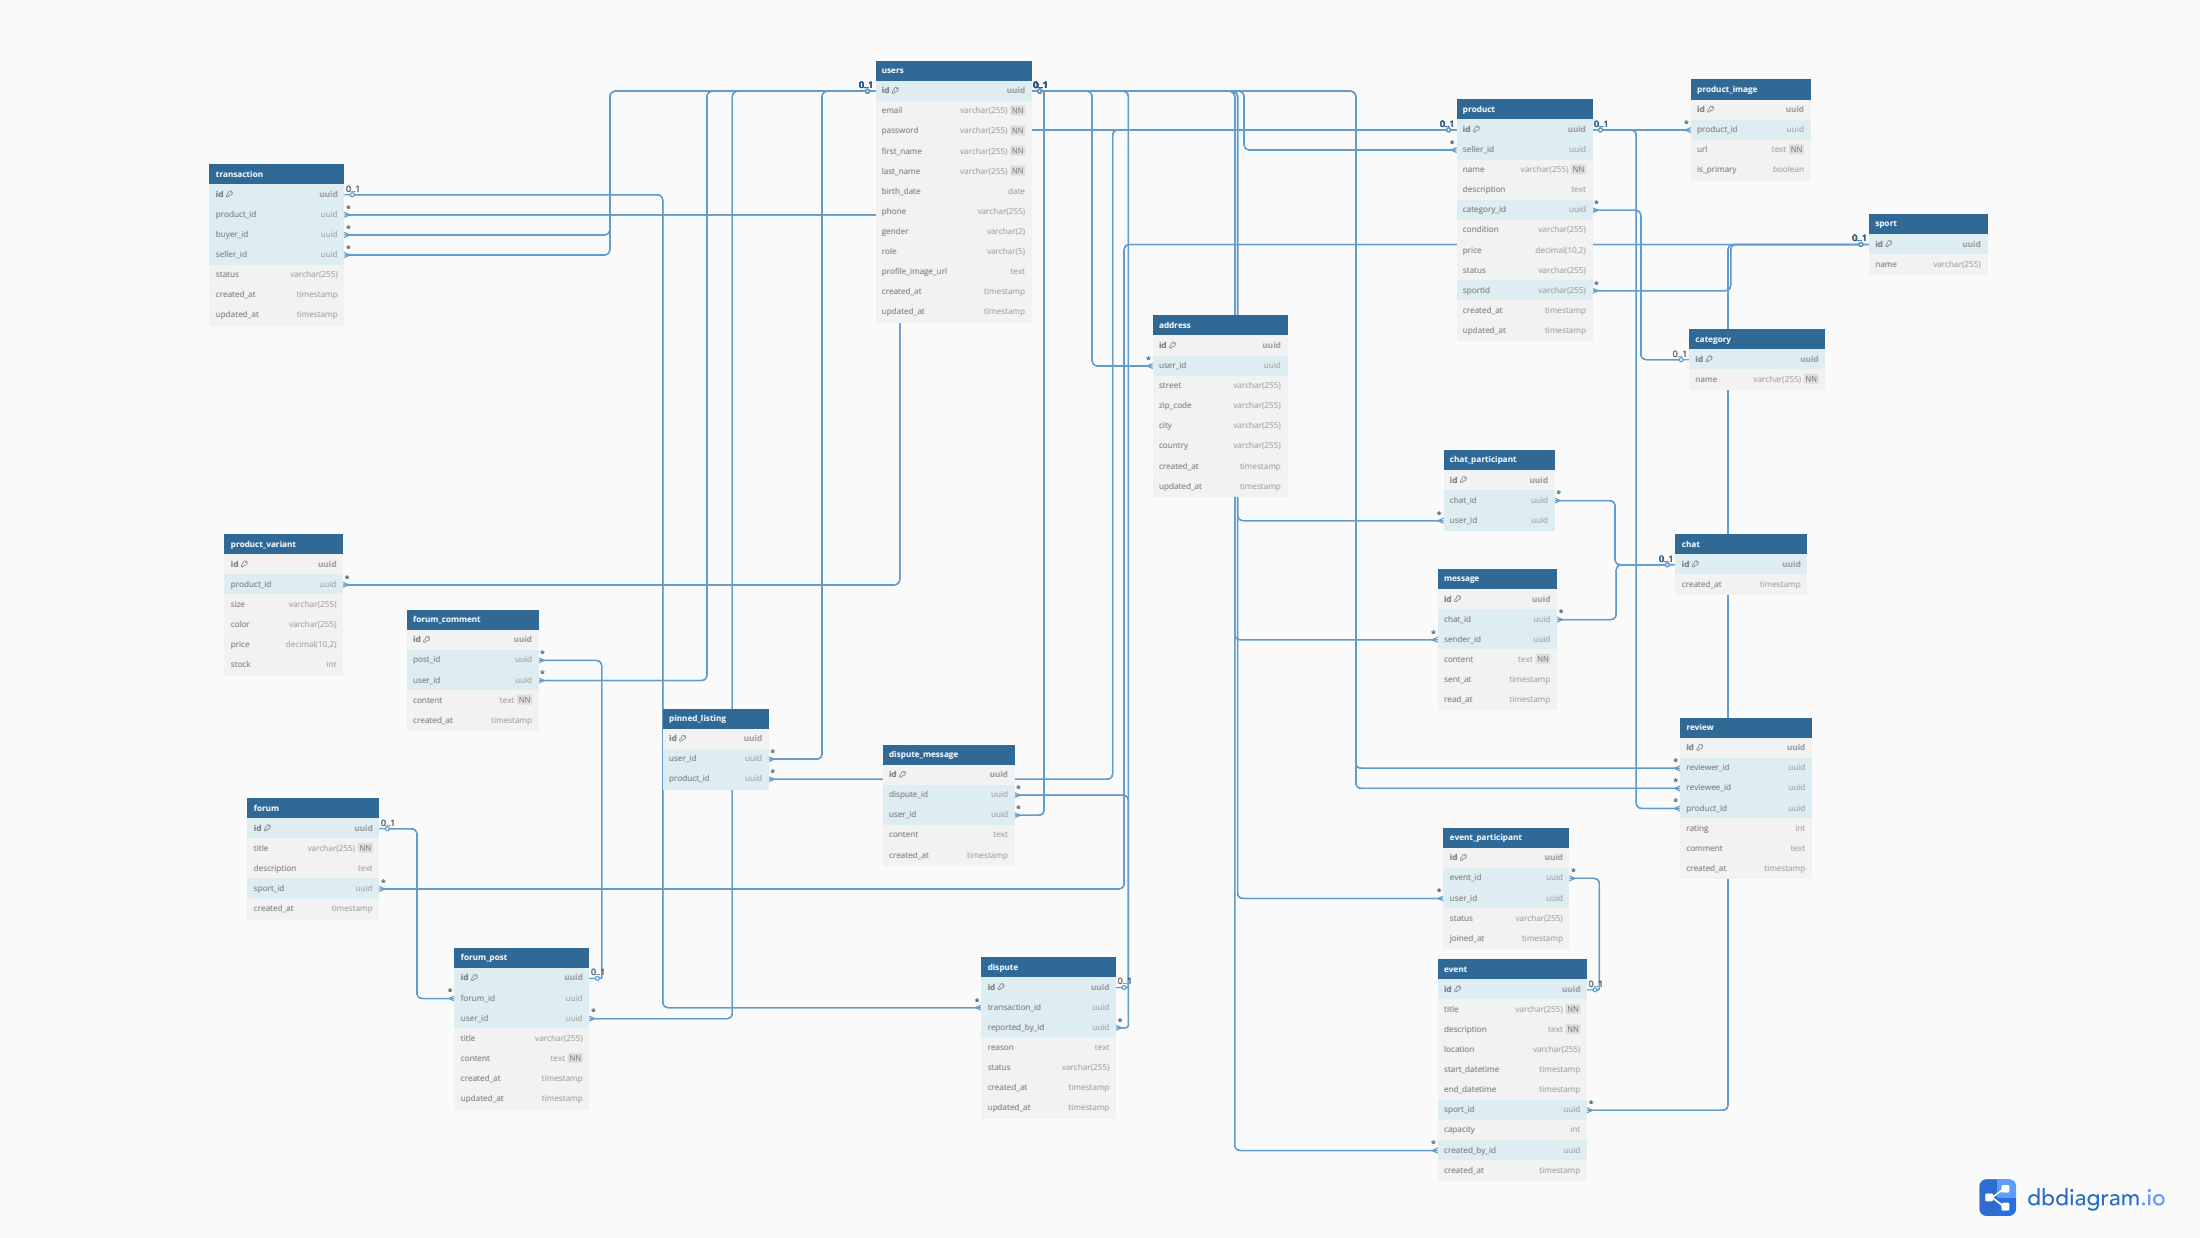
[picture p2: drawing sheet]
<svg xmlns="http://www.w3.org/2000/svg" width="677mm" height="381mm" viewBox="0 0 677 381" stroke-linecap="round" stroke-linejoin="round" font-family="sans-serif">
<path d="M0 0h677.3v381h-677.3z" fill="#fafafa"/>
<path d="M614.9 362.9h3.7a2.15 2.15 0 0 1 2.1 2.2v3.4h-5.8z" fill="#428cff"/>
<path d="M614.9 368.5h5.8v3.6a2.16 2.16 0 0 1-2.1 2.1h-3.7z" fill="#2670de"/>
<path d="M610.1 363.6l1.5-.7h3.3v11.3h-3.3a2.16 2.16 0 0 1-2.2-2.1v-7z" fill="#2161cf"/>
<g fill="#fff">
<path d="M612.5 368.8l4.7-3.4 .3 .5-4.7 3.3z"/>
<path d="M612.8 367.8l4.5 3.5-.3 .4-4.5-3.5z"/>
<path d="M611.4 367.4l1.8-.1 .4 .2v1.8l-.2 .4h-1.8l-.3-.2-.1-1.8zM616.3 364.8l.4-.2 1.7 .1 .2 .3v1.8l-.4 .2h-1.8l-.2-.4zM616.3 370.3l.4-.2 1.7 .1 .2 .4v1.7l-.4 .2h-1.8l-.2-.4z"/>
</g>
<path d="M624.9 368a1.64 1.64 0 0 1 2.4 .1v-2.5h.6v5.3h-.6v-.5a1.71 1.71 0 0 1-2.5 .1 1.71 1.71 0 0 1 .1-2.5zM625 369.3a1.15 1.15 0 0 0 2.3 0 1.15 1.15 0 0 0-2.3 0zM628.9 365.6h.6v2.5a1.68 1.68 0 0 1 2.4 0 1.68 1.68 0 0 1 0 2.3 1.68 1.68 0 0 1-2.4 0v.5h-.6zM629.5 369.3a1.15 1.15 0 0 0 2.3 0 1.15 1.15 0 0 0-2.3 0zM633.5 368a1.64 1.64 0 0 1 2.4 .1v-2.5h.7v5.3h-.7v-.5a1.71 1.71 0 0 1-2.5 .1 1.71 1.71 0 0 1 .1-2.5zM633.7 369.3a1.14 1.14 0 0 0 2.2 0 1.14 1.14 0 0 0-2.2 0zM637.4 366.4a.46 .46 0 0 1 .9 0 .46 .46 0 0 1-.9 0zM637.5 367.6h.7v3.3h-.7zM639.2 368a1.56 1.56 0 0 1 2.7 .6v2.3h-.5v-.5a1.14 1.14 0 0 1-1.8 .5 1.14 1.14 0 0 1 0-1.8l1.7-.2a.95 .95 0 0 0-.7-.9 .95 .95 0 0 0-1 .4zM639.8 369.6a.76 .76 0 0 0 .6 .9 .76 .76 0 0 0 .9-.6v-.6zM643.2 368a1.62 1.62 0 0 1 2.4 .1v-.5h.6v3.3a1.97 1.97 0 0 1-1.4 1.7 1.97 1.97 0 0 1-2.1-.6l.5-.5a1.32 1.32 0 0 0 1.6 .5 1.32 1.32 0 0 0 .7-1.6 1.68 1.68 0 0 1-2.4 0 1.68 1.68 0 0 1 .1-2.4zM643.4 369.2a1.11 1.11 0 0 0 2.2 0 1.11 1.11 0 0 0-2.2 0zM647.1 367.6h.7v.5l.5-.5h.8l-.1 .6a.94 .94 0 0 0-1.2 1.1v1.6h-.7zM649.8 368a1.56 1.56 0 0 1 2.7 .6v2.3h-.6v-.5a1.15 1.15 0 0 1-1.7 .5 1.15 1.15 0 0 1-.1-1.8l1.8-.2a.95 .95 0 0 0-.7-.9 .95 .95 0 0 0-1.1 .4zM650.4 369.6a.76 .76 0 0 0 .6 .9 .76 .76 0 0 0 .8-.6l.1-.6zM653.4 367.6h.6v.5l.2-.3a1.24 1.24 0 0 1 1.9 .3 1.25 1.25 0 0 1 1.6-.5 1.25 1.25 0 0 1 .7 1.4v1.9h-.6v-1.8a.81 .81 0 0 0-.8-1 .81 .81 0 0 0-.8 1v1.8h-.6v-1.7a.82 .82 0 0 0-.8-1.1 .82 .82 0 0 0-.7 1.1v1.7h-.7z" fill="#2161cf"/>
<path d="M659.5 370.5a.46 .46 0 0 1 .9 0 .46 .46 0 0 1-.9 0zM661.3 366.4a.46 .46 0 0 1 .9 0 .46 .46 0 0 1-.9 0zM661.4 367.6h.7v3.3h-.7zM662.9 369.2a1.77 1.77 0 0 1 3.5 0 1.77 1.77 0 0 1-3.5 0zM663.6 369.3a1.15 1.15 0 0 0 2.3 0 1.15 1.15 0 0 0-2.3 0z" fill="#428cff"/>
<g fill="none" stroke="#619ccc" stroke-width=".39">
<path d="M218.2 28.6l-.5 1.4v177.5a1.71 1.71 0 0 1-2 1.9h-48h48a1.71 1.71 0 0 0 2-1.9v-177.5a1.71 1.71 0 0 1 1.9-1.9h46.9h-46.9zM226 28.6l-.5 1.4v281.6a1.71 1.71 0 0 1-2 1.9h-40.2h40.2a1.71 1.71 0 0 0 2-1.9v-281.6a1.71 1.71 0 0 1 1.9-1.9h39.1h-39.1zM253.6 28.6l-.5 1.4v201.7a1.71 1.71 0 0 1-1.9 1.9h-12.7h12.7a1.71 1.71 0 0 0 1.9-1.9v-201.7a1.71 1.71 0 0 1 1.9-1.9h11.5h-11.5zM267.6 28.1h2M317.6 28.1h1.9M320.7 28.1h.6l.1 .4v220.5a1.71 1.71 0 0 1-1.9 1.9h-5.3h5.3a1.71 1.71 0 0 0 1.9-1.9v-220.5l-.1-.4zM320.7 28.1h13.6a1.71 1.71 0 0 1 2 1.9v80.7a1.71 1.71 0 0 0 1.9 1.9h14.8h-14.8a1.71 1.71 0 0 1-1.9-1.9v-80.7a1.71 1.71 0 0 0-2-1.9zM320.7 28.1h60.4a1.71 1.71 0 0 1 1.9 1.9v14.2a1.71 1.71 0 0 0 2 2h61.6h-61.6a1.71 1.71 0 0 1-2-2v-14.2a1.71 1.71 0 0 0-1.9-1.9zM320.7 28.1h58.4a1.71 1.71 0 0 1 1.9 1.9v128.3a1.71 1.71 0 0 0 2 1.9h59.5h-59.5a1.71 1.71 0 0 1-2-1.9v-128.3a1.71 1.71 0 0 0-1.9-1.9zM320.7 28.1h57.5a1.71 1.71 0 0 1 1.9 1.9v164.9a1.71 1.71 0 0 0 2 2h58.7h-58.7a1.71 1.71 0 0 1-2-2v-164.9a1.71 1.71 0 0 0-1.9-1.9zM320.7 28.1h94.8a1.71 1.71 0 0 1 1.9 1.9v204.5a1.71 1.71 0 0 0 2 1.9h96h-96a1.71 1.71 0 0 1-2-1.9v-204.5a1.71 1.71 0 0 0-1.9-1.9zM320.7 28.1h94.8a1.71 1.71 0 0 1 1.9 1.9v210.7a1.71 1.71 0 0 0 2 1.9h96h-96a1.71 1.71 0 0 1-2-1.9v-210.7a1.71 1.71 0 0 0-1.9-1.9z"/>
<path d="M320.7 28.1h24.8a1.71 1.71 0 0 1 1.9 1.9v285.3a.85 .85 0 0 1-.9 1h-1h1a.85 .85 0 0 0 .9-1v-285.3a1.71 1.71 0 0 0-1.9-1.9zM320.7 28.1h57.5a1.71 1.71 0 0 1 1.9 1.9v322.2a1.71 1.71 0 0 0 2 1.9h58.7h-58.7a1.71 1.71 0 0 1-2-1.9v-322.2a1.71 1.71 0 0 0-1.9-1.9zM320.7 28.1h58.4a1.71 1.71 0 0 1 1.9 1.9v244.6a1.71 1.71 0 0 0 2 1.9h59.5h-59.5a1.71 1.71 0 0 1-2-1.9v-244.6a1.71 1.71 0 0 0-1.9-1.9zM446.6 40h1.9M490.2 40h2M493.3 40h25.4zM493.3 40h8.5a1.71 1.71 0 0 1 2 1.9v205a1.71 1.71 0 0 0 1.9 1.9h9.7h-9.7a1.71 1.71 0 0 1-1.9-1.9v-205a1.71 1.71 0 0 0-2-1.9zM520.6 39.3l-1.7 .7 1.7 .8M106 59.9h1.9M109 59.9h93.1a1.71 1.71 0 0 1 2 2v246.3a1.71 1.71 0 0 0 1.9 1.9h94.2h-94.2a1.71 1.71 0 0 1-1.9-1.9v-246.3a1.71 1.71 0 0 0-2-2zM343 40.5l-.4 1.4v196a1.71 1.71 0 0 1-2 1.9h-102.1h102.1a1.71 1.71 0 0 0 2-1.9v-196a1.71 1.71 0 0 1 1.9-1.9h100.9h-100.9zM446.6 46.2h1.9"/>
<path d="M448.5 45.4l-1.8 .8 1.8 .7M518.7 40h1.9M106 65.3l1.7 .8-1.7 .8M106 71.5l1.7 .8-1.7 .8M106 77.7l1.7 .8-1.7 .8M106 66.1h1.9M106 72.3h1.9M106 78.5h1.9M107.9 66.1h167.4a1.71 1.71 0 0 0 1.9-1.9v-22.3a1.71 1.71 0 0 1 2-1.9h166.2h-166.2a1.71 1.71 0 0 0-2 1.9v22.3a1.71 1.71 0 0 1-1.9 1.9zM107.9 72.3h77.9a1.71 1.71 0 0 0 2-1.9v-40.4a1.71 1.71 0 0 1 1.9-1.9h76.8h-76.8a1.71 1.71 0 0 0-1.9 1.9v40.4a1.71 1.71 0 0 1-2 1.9zM107.9 78.5h77.9a1.71 1.71 0 0 0 2-1.9v-46.6a1.71 1.71 0 0 1 1.9-1.9h76.8h-76.8a1.71 1.71 0 0 0-1.9 1.9v46.6a1.71 1.71 0 0 1-2 1.9zM490.2 64l1.8 .7-1.8 .8"/>
<path d="M490.2 64.7h2M492.2 64.7h11.1a1.71 1.71 0 0 1 1.9 2v42.1a1.71 1.71 0 0 0 1.9 1.9h9.9h-9.9a1.71 1.71 0 0 1-1.9-1.9v-42.1a1.71 1.71 0 0 0-1.9-2zM532.5 75.7l-.5 1.5v262.6a1.71 1.71 0 0 1-1.9 1.9h-39.6h39.6a1.71 1.71 0 0 0 1.9-1.9v-262.6a1.71 1.71 0 0 1 1.9-1.9h38.5h-38.5zM573.5 75.3h2M490.2 88.7l1.8 .8-1.8 .7M490.2 89.5h2M492.2 89.5h38.7a1.71 1.71 0 0 0 2-2v-10.3a1.71 1.71 0 0 1 1.9-1.9h37.6h-37.6a1.71 1.71 0 0 0-1.9 1.9v10.3a1.71 1.71 0 0 1-2 2zM353 112.6h1.9M354.9 111.9l-1.7 .7 1.7 .8M518.2 110.7h1.9M444.5 159.5l-1.8 .7 1.8 .8M478.6 153.3l1.7 .8-1.7 .7"/>
<path d="M478.6 154.1h1.9M480.5 154.1h14.8a1.71 1.71 0 0 1 1.9 1.9v15.9a1.71 1.71 0 0 0 2 1.9h13.6h-13.6a1.71 1.71 0 0 1-2-1.9v-15.9a1.71 1.71 0 0 0-1.9-1.9zM105.6 179.2l1.7 .8-1.7 .8M105.6 180h1.9M107.5 180h167.6a1.71 1.71 0 0 0 1.9-1.9v-136.2a1.71 1.71 0 0 1 2-1.9h166.4h-166.4a1.71 1.71 0 0 0-2 1.9v136.2a1.71 1.71 0 0 1-1.9 1.9zM442.5 160.2h2M515.9 173.8h-1.9M440.8 196.9h1.9M442.7 196.1l-1.7 .8 1.7 .7M479.3 189.9l1.8 .8-1.8 .8M479.3 190.7h2M481.3 190.7h14.4a1.71 1.71 0 0 0 1.9-1.9v-13.1a1.71 1.71 0 0 1 1.9-1.9h13.3h-13.3a1.71 1.71 0 0 0-1.9 1.9v13.1a1.71 1.71 0 0 1-1.9 1.9z"/>
<path d="M165.8 202.5l1.7 .7-1.7 .8M165.8 208.7l1.7 .7-1.7 .8M165.8 203.2h1.9M165.8 209.4h1.9M167.7 203.2h15.6a1.71 1.71 0 0 1 1.9 2v95.5l-.1 .4h-.6h.6l.1-.4v-95.5a1.71 1.71 0 0 0-1.9-2zM236.6 232.9l1.8 .7-1.8 .8M236.6 239.1l1.8 .7-1.8 .8M236.6 233.6h1.9M236.6 239.8h1.9M515.4 236.4h1.9M517.3 235.7l-1.7 .7 1.7 .8M116.7 255h2"/>
<path d="M119.8 255h6.6a1.71 1.71 0 0 1 2 2v48.4a1.71 1.71 0 0 0 1.9 1.9h7.7h-7.7a1.71 1.71 0 0 1-1.9-1.9v-48.4a1.71 1.71 0 0 0-2-2zM312.3 244l1.7 .7-1.7 .8M312.3 250.1l1.7 .8-1.7 .8M312.3 244.7h1.9M312.3 250.9h1.9M314.2 244.7h31.3a1.71 1.71 0 0 1 1.9 2v56.8l-.2 .4h-.6h.6l.2-.4v-56.8a1.71 1.71 0 0 0-1.9-2zM515.4 242.6h1.9M515.4 248.8h1.9M517.3 241.9l-1.7 .7 1.7 .8M517.3 248l-1.7 .8 1.7 .8M116.7 272.8l1.8 .8-1.8 .8M116.7 273.6h2"/>
<path d="M118.7 273.6h225.5a1.71 1.71 0 0 0 1.9-1.9v-194.5a1.71 1.71 0 0 1 1.9-1.9h224.4h-224.4a1.71 1.71 0 0 0-1.9 1.9v194.5a1.71 1.71 0 0 1-1.9 1.9zM442.5 276.5h2M444.5 275.7l-1.8 .8 1.8 .8M483.2 269.6l1.7 .7-1.7 .8M483.2 270.3h1.9M485.1 270.3h5.4a1.71 1.71 0 0 1 1.9 2v31.9l-.1 .4h-.6h.6l.1-.4v-31.9a1.71 1.71 0 0 0-1.9-2zM138 307.3h2M140 306.5l-1.8 .8 1.8 .8M181.4 312.7l1.7 .8-1.7 .8M181.4 313.5h1.9M181.4 301.1h1.9M300.2 310.1h2"/>
<path d="M302.2 309.3l-1.8 .8 1.8 .8M343.6 303.9h1.9M343.6 315.5l1.7 .8-1.7 .8M343.6 316.3h1.9M488.6 304.6h1.9M440.8 354.1h1.9M442.7 353.3l-1.7 .8 1.7 .8M488.6 340.9l1.7 .8-1.7 .8M488.6 341.7h1.9"/>
<circle cx="267.1" cy="28.1" r=".58"/>
<circle cx="320.1" cy="28.1" r=".58"/>
<circle cx="446" cy="40" r=".58"/>
<circle cx="492.8" cy="40" r=".58"/>
<circle cx="108.5" cy="59.9" r=".58"/>
<circle cx="573" cy="75.3" r=".58"/>
<circle cx="517.6" cy="110.7" r=".58"/>
<circle cx="513.4" cy="173.8" r=".58"/>
<circle cx="119.2" cy="255" r=".58"/>
<circle cx="183.9" cy="301.1" r=".58"/>
<circle cx="346.1" cy="303.9" r=".58"/>
<circle cx="491.1" cy="304.6" r=".58"/>
</g>
<path d="M575.5 66h36.3v6.2h-36.3z" fill="#306996"/>
<path d="M575.5 72.2h36.3v6.1h-36.3z" fill="#deedf2"/>
<path d="M581.5 74.2a.57 .57 0 0 1 .9 .5 .57 .57 0 0 1-.8 .5l-.5 .6h-.4v-.4zM581.3 74.2l-.3 .6-.5 .5v.6l.7 .1 .3-.4a.96 .96 0 0 0 .8-1.4l-.5-.3zM581.8 74.5a.2 .2 0 0 0 .4 0 .2 .2 0 0 0-.4 0z" fill="#707070"/>
<path d="M575.5 78.3h36.3v6.2h-36.3z" fill="#f2f2f2"/>
<path d="M269.6 18.8h48v6.2h-48z" fill="#306996"/>
<path d="M269.6 25h48v6.2h-48z" fill="#deedf2"/>
<path d="M275.6 27a.57 .57 0 0 1 .9 .5 .57 .57 0 0 1-.8 .6l-.5 .5h-.4v-.4zM275.4 27l-.3 .6-.5 .6v.5l.7 .1 .3-.4a.96 .96 0 0 0 .8-1.4l-.5-.2zM275.9 27.3a.2 .2 0 0 0 .4 0 .2 .2 0 0 0-.4 0z" fill="#707070"/>
<path d="M269.6 31.2h48v6.2h-48z" fill="#f2f2f2"/>
<path d="M311.1 32.5h4.4v2.9h-4.4z" fill="#dedede"/>
<g fill="#707070">
<path d="M311.8 33.1h.2l.9 1.5v-1.5h.2v1.7h-.2l-.9-1.4v1.4h-.2z"/>
<path d="M313.6 33.1h.2l.9 1.5v-1.5h.2v1.7h-.2l-1-1.4v1.4h-.1z"/>
</g>
<path d="M269.6 37.4h48v6.1h-48z" fill="#f2f2f2"/>
<path d="M311.1 38.7h4.4v2.9h-4.4z" fill="#dedede"/>
<g fill="#707070">
<path d="M311.8 39.3h.2l.9 1.4v-1.4h.2v1.7h-.2l-.9-1.4v1.4h-.2z"/>
<path d="M313.6 39.3h.2l.9 1.4v-1.4h.2v1.7h-.2l-1-1.4v1.4h-.1z"/>
</g>
<path d="M269.6 43.5h48v6.2h-48z" fill="#f2f2f2"/>
<path d="M311.1 44.9h4.4v2.9h-4.4z" fill="#dedede"/>
<g fill="#707070">
<path d="M311.8 45.5h.2l.9 1.4v-1.4h.2v1.7h-.2l-.9-1.5v1.5h-.2z"/>
<path d="M313.6 45.5h.2l.9 1.4v-1.4h.2v1.7h-.2l-1-1.5v1.5h-.1z"/>
</g>
<path d="M269.6 49.7h48v6.2h-48z" fill="#f2f2f2"/>
<path d="M311.1 51.1h4.4v2.9h-4.4z" fill="#dedede"/>
<g fill="#707070">
<path d="M311.8 51.7h.2l.9 1.4v-1.4h.2v1.7h-.2l-.9-1.5v1.5h-.2z"/>
<path d="M313.6 51.7h.2l.9 1.4v-1.4h.2v1.7h-.2l-1-1.5v1.5h-.1z"/>
</g>
<g fill="#f2f2f2">
<path d="M269.6 55.9h48v6.2h-48z"/>
<path d="M269.6 62.1h48v6.2h-48z"/>
<path d="M269.6 68.3h48v6.2h-48z"/>
<path d="M269.6 74.5h48v6.1h-48z"/>
<path d="M269.6 80.6h48v6.2h-48z"/>
<path d="M269.6 86.8h48v6.2h-48z"/>
<path d="M269.6 93h48v6.2h-48z"/>
</g>
<path d="M354.9 97.2h41.4v6.2h-41.4z" fill="#306996"/>
<path d="M354.9 103.4h41.4v6.2h-41.4z" fill="#f2f2f2"/>
<path d="M361 105.4a.57 .57 0 0 1 .8 .5 .57 .57 0 0 1-.8 .5l-.4 .6h-.4v-.4zM360.7 105.4l-.2 .6-.5 .5v.6l.7 .1 .2-.4a.96 .96 0 0 0 .9-1.4l-.5-.2zM361.3 105.7a.19 .19 0 0 0 .3 0 .19 .19 0 0 0-.3 0z" fill="#707070"/>
<path d="M354.9 109.6h41.4v6.1h-41.4z" fill="#deedf2"/>
<g fill="#f2f2f2">
<path d="M354.9 115.7h41.4v6.2h-41.4z"/>
<path d="M354.9 121.9h41.4v6.2h-41.4z"/>
<path d="M354.9 128.1h41.4v6.2h-41.4z"/>
<path d="M354.9 134.3h41.4v6.2h-41.4z"/>
<path d="M354.9 140.5h41.4v6.2h-41.4z"/>
<path d="M354.9 146.7h41.4v6.1h-41.4z"/>
</g>
<path d="M520.1 101.4h41.8v6.2h-41.8z" fill="#306996"/>
<path d="M520.1 107.6h41.8v6.2h-41.8z" fill="#deedf2"/>
<path d="M526.2 109.7a.57 .57 0 0 1 .8 .4 .57 .57 0 0 1-.8 .6l-.4 .5h-.4v-.4zM525.9 109.6l-.2 .7-.5 .5v.5l.6 .1 .3-.3a.96 .96 0 0 0 .9-1.5l-.5-.2zM526.5 110a.19 .19 0 0 0 .3 0 .19 .19 0 0 0-.3 0z" fill="#707070"/>
<path d="M520.1 113.8h41.8v6.2h-41.8z" fill="#f2f2f2"/>
<path d="M555.4 115.1l4.4 .1v2.8h-4.4z" fill="#dedede"/>
<g fill="#707070">
<path d="M556.1 115.7h.2l.9 1.5v-1.5h.2v1.8h-.2l-.9-1.5v1.5h-.2z"/>
<path d="M557.9 115.7h.2l.9 1.5v-1.5h.2v1.8h-.3l-.9-1.5v1.5h-.1z"/>
</g>
<path d="M448.5 30.7h41.7v6.2h-41.7z" fill="#306996"/>
<path d="M448.5 36.9h41.7v6.2h-41.7z" fill="#deedf2"/>
<path d="M454.5 39a.57 .57 0 0 1 .9 .4 .57 .57 0 0 1-.8 .6l-.5 .5h-.4v-.4zM454.3 38.9l-.2 .7-.5 .5v.5l.6 .1 .3-.3a.96 .96 0 0 0 .9-1.5l-.6-.2zM454.8 39.3a.2 .2 0 0 0 .4 0 .2 .2 0 0 0-.4 0z" fill="#707070"/>
<path d="M448.5 43.1h41.7v6.2h-41.7z" fill="#deedf2"/>
<path d="M448.5 49.3h41.7v6.2h-41.7z" fill="#f2f2f2"/>
<path d="M483.8 50.6h4.4v2.9h-4.4z" fill="#dedede"/>
<g fill="#707070">
<path d="M484.4 51.2h.3l.9 1.5v-1.5h.2v1.7h-.3l-.9-1.4v1.4h-.2z"/>
<path d="M486.2 51.2h.2l1 1.5v-1.5h.1v1.7h-.2l-.9-1.4v1.4h-.2z"/>
</g>
<path d="M448.5 55.5h41.7v6.1h-41.7z" fill="#f2f2f2"/>
<path d="M448.5 61.6h41.7v6.2h-41.7z" fill="#deedf2"/>
<g fill="#f2f2f2">
<path d="M448.5 67.8h41.7v6.2h-41.7z"/>
<path d="M448.5 74h41.7v6.2h-41.7z"/>
<path d="M448.5 80.2h41.7v6.2h-41.7z"/>
</g>
<path d="M448.5 86.4h41.7v6.2h-41.7z" fill="#deedf2"/>
<g fill="#f2f2f2">
<path d="M448.5 92.6h41.7v6.1h-41.7z"/>
<path d="M448.5 98.7h41.7v6.2h-41.7z"/>
</g>
<path d="M69.2 164.5h36.4v6.2h-36.4z" fill="#306996"/>
<path d="M69.2 170.7h36.4v6.2h-36.4z" fill="#f2f2f2"/>
<path d="M75.2 172.8a.57 .57 0 0 1 .9 .4 .57 .57 0 0 1-.8 .6l-.5 .5h-.4v-.3zM74.9 172.7l-.2 .7-.5 .5v.5l.7 .1 .3-.3a.96 .96 0 0 0 .8-1.5l-.5-.2zM75.5 173.1a.2 .2 0 0 0 .4 0 .2 .2 0 0 0-.4 0z" fill="#707070"/>
<path d="M69.2 176.9h36.4v6.2h-36.4z" fill="#deedf2"/>
<g fill="#f2f2f2">
<path d="M69.2 183.1h36.4v6.2h-36.4z"/>
<path d="M69.2 189.3h36.4v6.2h-36.4z"/>
<path d="M69.2 195.5h36.4v6.1h-36.4z"/>
<path d="M69.2 201.6h36.4v6.2h-36.4z"/>
</g>
<path d="M520.6 24.6h36.8v6.2h-36.8z" fill="#306996"/>
<path d="M520.6 30.8h36.8v6.1h-36.8z" fill="#f2f2f2"/>
<path d="M526.7 32.8a.57 .57 0 0 1 .8 .5 .57 .57 0 0 1-.8 .5l-.5 .6h-.3v-.4zM526.4 32.8l-.2 .6-.5 .5v.6l.6 .1 .3-.4a.96 .96 0 0 0 .9-1.4l-.6-.2zM526.9 33.1a.2 .2 0 0 0 .4 0 .2 .2 0 0 0-.4 0z" fill="#707070"/>
<path d="M520.6 36.9h36.8v6.2h-36.8z" fill="#deedf2"/>
<path d="M520.6 43.1h36.8v6.2h-36.8z" fill="#f2f2f2"/>
<path d="M550.9 44.5h4.4v2.9h-4.4z" fill="#dedede"/>
<g fill="#707070">
<path d="M551.6 45.1h.2l.9 1.4v-1.4h.2v1.7h-.2l-1-1.5v1.5h-.1z"/>
<path d="M553.3 45.1h.3l.9 1.4v-1.4h.2v1.7h-.3l-.9-1.5v1.5h-.2z"/>
</g>
<path d="M520.6 49.3h36.8v6.2h-36.8z" fill="#f2f2f2"/>
<path d="M515.9 164.5h40.5v6.2h-40.5z" fill="#306996"/>
<path d="M515.9 170.7h40.5v6.2h-40.5z" fill="#deedf2"/>
<path d="M521.9 172.8a.57 .57 0 0 1 .9 .4 .57 .57 0 0 1-.8 .6l-.5 .5h-.4v-.3zM521.7 172.7l-.2 .7-.5 .5-.1 .5 .7 .1 .3-.3a.96 .96 0 0 0 .9-1.5l-.6-.2zM522.2 173.1a.2 .2 0 0 0 .4 0 .2 .2 0 0 0-.4 0z" fill="#707070"/>
<path d="M515.9 176.9h40.5v6.2h-40.5z" fill="#f2f2f2"/>
<path d="M444.5 138.6h34.1v6.2h-34.1z" fill="#306996"/>
<path d="M444.5 144.8h34.1v6.2h-34.1z" fill="#f2f2f2"/>
<path d="M450.5 146.8a.57 .57 0 0 1 .9 .5 .57 .57 0 0 1-.8 .6l-.5 .5h-.4v-.4zM450.3 146.8l-.3 .6-.5 .6v.5l.7 .1 .3-.4a.96 .96 0 0 0 .8-1.4l-.5-.2zM450.8 147.1a.2 .2 0 0 0 .4 0 .2 .2 0 0 0-.4 0z" fill="#707070"/>
<g fill="#deedf2">
<path d="M444.5 151h34.1v6.2h-34.1z"/>
<path d="M444.5 157.2h34.1v6.1h-34.1z"/>
</g>
<path d="M442.7 175.2h36.6v6.2h-36.6z" fill="#306996"/>
<path d="M442.7 181.4h36.6v6.2h-36.6z" fill="#f2f2f2"/>
<path d="M448.7 183.5a.57 .57 0 0 1 .9 .4 .57 .57 0 0 1-.8 .6l-.5 .5h-.3v-.3zM448.5 183.4l-.2 .7-.5 .5v.5l.6 .1 .3-.3a.96 .96 0 0 0 .9-1.5l-.6-.2zM449 183.8a.2 .2 0 0 0 .4 0 .2 .2 0 0 0-.4 0z" fill="#707070"/>
<g fill="#deedf2">
<path d="M442.7 187.6h36.6v6.2h-36.6z"/>
<path d="M442.7 193.8h36.6v6.2h-36.6z"/>
</g>
<path d="M442.7 200h36.6v6.2h-36.6z" fill="#f2f2f2"/>
<path d="M472.9 201.3h4.4v2.9h-4.4z" fill="#dedede"/>
<g fill="#707070">
<path d="M473.5 201.9h.2l1 1.5v-1.5h.1v1.7h-.2l-.9-1.4v1.4h-.2z"/>
<path d="M475.3 201.9h.2l.9 1.5v-1.5h.2v1.7h-.2l-.9-1.4v1.4h-.2z"/>
</g>
<g fill="#f2f2f2">
<path d="M442.7 206.2h36.6v6.1h-36.6z"/>
<path d="M442.7 212.3h36.6v6.2h-36.6z"/>
</g>
<path d="M64.6 50.7h41.4v6.1h-41.4z" fill="#306996"/>
<path d="M64.6 56.8h41.4v6.2h-41.4z" fill="#deedf2"/>
<path d="M70.6 58.9a.57 .57 0 0 1 .9 .4 .57 .57 0 0 1-.8 .6l-.5 .6h-.4v-.4zM70.3 58.8l-.2 .7-.5 .5v.6l.7 .1 .3-.4a.96 .96 0 0 0 .8-1.5l-.5-.2zM70.9 59.2a.2 .2 0 0 0 .4 0 .2 .2 0 0 0-.4 0z" fill="#707070"/>
<g fill="#deedf2">
<path d="M64.6 63h41.4v6.2h-41.4z"/>
<path d="M64.6 69.2h41.4v6.2h-41.4z"/>
<path d="M64.6 75.4h41.4v6.2h-41.4z"/>
</g>
<g fill="#f2f2f2">
<path d="M64.6 81.6h41.4v6.2h-41.4z"/>
<path d="M64.6 87.8h41.4v6.1h-41.4z"/>
<path d="M64.6 93.9h41.4v6.2h-41.4z"/>
</g>
<path d="M517.3 221h40.5v6.2h-40.5z" fill="#306996"/>
<path d="M517.3 227.2h40.5v6.2h-40.5z" fill="#f2f2f2"/>
<path d="M523.3 229.2a.57 .57 0 0 1 .9 .5 .57 .57 0 0 1-.8 .6l-.5 .5h-.4v-.4zM523.1 229.2l-.2 .6-.5 .5v.6l.6 .1 .3-.4a.96 .96 0 0 0 .9-1.4l-.6-.2zM523.6 229.5a.2 .2 0 0 0 .4 0 .2 .2 0 0 0-.4 0z" fill="#707070"/>
<g fill="#deedf2">
<path d="M517.3 233.4h40.5v6.1h-40.5z"/>
<path d="M517.3 239.5h40.5v6.2h-40.5z"/>
<path d="M517.3 245.7h40.5v6.2h-40.5z"/>
</g>
<g fill="#f2f2f2">
<path d="M517.3 251.9h40.5v6.2h-40.5z"/>
<path d="M517.3 258.1h40.5v6.2h-40.5z"/>
<path d="M517.3 264.3h40.5v6.2h-40.5z"/>
</g>
<path d="M204.1 218.2h32.5v6.2h-32.5z" fill="#306996"/>
<path d="M204.1 224.4h32.5v6.2h-32.5z" fill="#f2f2f2"/>
<path d="M210.2 226.4a.57 .57 0 0 1 .8 .5 .57 .57 0 0 1-.8 .5l-.4 .6h-.4v-.4zM209.9 226.4l-.2 .6-.5 .5v.6l.7 .1 .2-.4a.96 .96 0 0 0 .9-1.4l-.5-.2zM210.5 226.7a.19 .19 0 0 0 .3 0 .19 .19 0 0 0-.3 0z" fill="#707070"/>
<g fill="#deedf2">
<path d="M204.1 230.6h32.5v6.1h-32.5z"/>
<path d="M204.1 236.7h32.5v6.2h-32.5z"/>
</g>
<path d="M302.2 294.7h41.4v6.1h-41.4z" fill="#306996"/>
<path d="M302.2 300.8h41.4v6.2h-41.4z" fill="#deedf2"/>
<path d="M308.2 302.9a.57 .57 0 0 1 .9 .4 .57 .57 0 0 1-.8 .6l-.5 .6h-.4v-.4zM307.9 302.8l-.2 .7-.5 .5v.6l.7 .1 .3-.4a.96 .96 0 0 0 .8-1.5l-.5-.2zM308.5 303.2a.2 .2 0 0 0 .4 0 .2 .2 0 0 0-.4 0z" fill="#707070"/>
<g fill="#deedf2">
<path d="M302.2 307h41.4v6.2h-41.4z"/>
<path d="M302.2 313.2h41.4v6.2h-41.4z"/>
</g>
<g fill="#f2f2f2">
<path d="M302.2 319.4h41.4v6.2h-41.4z"/>
<path d="M302.2 325.6h41.4v6.2h-41.4z"/>
<path d="M302.2 331.8h41.4v6.1h-41.4z"/>
<path d="M302.2 337.9h41.4v6.2h-41.4z"/>
</g>
<path d="M271.8 229.3h40.5v6.2h-40.5z" fill="#306996"/>
<path d="M271.8 235.5h40.5v6.1h-40.5z" fill="#f2f2f2"/>
<path d="M277.9 237.5a.57 .57 0 0 1 .8 .5 .57 .57 0 0 1-.8 .5l-.4 .6h-.4v-.4zM277.6 237.5l-.2 .6-.5 .5v.6l.6 .1 .3-.4a.96 .96 0 0 0 .9-1.4l-.6-.3zM278.1 237.8a.2 .2 0 0 0 .4 0 .2 .2 0 0 0-.4 0z" fill="#707070"/>
<g fill="#deedf2">
<path d="M271.8 241.6h40.5v6.2h-40.5z"/>
<path d="M271.8 247.8h40.5v6.2h-40.5z"/>
</g>
<g fill="#f2f2f2">
<path d="M271.8 254h40.5v6.2h-40.5z"/>
<path d="M271.8 260.2h40.5v6.2h-40.5z"/>
</g>
<path d="M76.2 245.8h40.5v6.1h-40.5z" fill="#306996"/>
<path d="M76.2 251.9h40.5v6.2h-40.5z" fill="#deedf2"/>
<path d="M82.3 254a.57 .57 0 0 1 .8 .5 .57 .57 0 0 1-.7 .5l-.5 .6h-.4v-.4zM82 254l-.2 .6-.5 .5v.6l.7 .1 .3-.4a.96 .96 0 0 0 .8-1.4l-.5-.3zM82.6 254.3a.2 .2 0 0 0 .4 0 .2 .2 0 0 0-.4 0z" fill="#707070"/>
<path d="M76.2 258.1h40.5v6.2h-40.5z" fill="#f2f2f2"/>
<path d="M110.3 259.5h4.4v2.9h-4.4z" fill="#dedede"/>
<g fill="#707070">
<path d="M110.9 260.1h.3l.9 1.4v-1.4h.2v1.7h-.3l-.9-1.5v1.5h-.2z"/>
<path d="M112.7 260.1h.2l.9 1.4v-1.4h.2v1.7h-.2l-.9-1.5v1.5h-.2z"/>
</g>
<path d="M76.2 264.3h40.5v6.2h-40.5z" fill="#f2f2f2"/>
<path d="M76.2 270.5h40.5v6.2h-40.5z" fill="#deedf2"/>
<path d="M76.2 276.7h40.5v6.2h-40.5z" fill="#f2f2f2"/>
<path d="M140 291.8h41.4v6.2h-41.4z" fill="#306996"/>
<path d="M140 298h41.4v6.2h-41.4z" fill="#deedf2"/>
<path d="M146 300.1a.57 .57 0 0 1 .9 .4 .57 .57 0 0 1-.8 .6l-.5 .6h-.4v-.4zM145.8 300l-.2 .7-.6 .5v.5l.7 .1 .3-.3a.96 .96 0 0 0 .8-1.5l-.5-.2zM146.3 300.4a.2 .2 0 0 0 .4 0 .2 .2 0 0 0-.4 0z" fill="#707070"/>
<g fill="#deedf2">
<path d="M140 304.2h41.4v6.2h-41.4z"/>
<path d="M140 310.4h41.4v6.2h-41.4z"/>
</g>
<g fill="#f2f2f2">
<path d="M140 316.6h41.4v6.2h-41.4z"/>
<path d="M140 322.8h41.4v6.1h-41.4z"/>
</g>
<path d="M174.9 324.1h4.4v2.9h-4.4z" fill="#dedede"/>
<g fill="#707070">
<path d="M175.6 324.7h.2l.9 1.5v-1.5h.2v1.7h-.2l-.9-1.4v1.4h-.2z"/>
<path d="M177.4 324.7h.2l.9 1.5v-1.5h.2v1.7h-.3l-.9-1.4v1.4h-.1z"/>
</g>
<g fill="#f2f2f2">
<path d="M140 328.9h41.4v6.2h-41.4z"/>
<path d="M140 335.1h41.4v6.2h-41.4z"/>
</g>
<path d="M125.3 187.8h40.5v6.2h-40.5z" fill="#306996"/>
<path d="M125.3 194h40.5v6.2h-40.5z" fill="#f2f2f2"/>
<path d="M131.3 196a.57 .57 0 0 1 .9 .5 .57 .57 0 0 1-.8 .6l-.5 .5h-.4v-.4zM131.1 196l-.2 .6-.6 .5v.6l.7 .1 .3-.4a.96 .96 0 0 0 .8-1.4l-.5-.2zM131.6 196.3a.2 .2 0 0 0 .4 0 .2 .2 0 0 0-.4 0z" fill="#707070"/>
<g fill="#deedf2">
<path d="M125.3 200.2h40.5v6.1h-40.5z"/>
<path d="M125.3 206.3h40.5v6.2h-40.5z"/>
</g>
<path d="M125.3 212.5h40.5v6.2h-40.5z" fill="#f2f2f2"/>
<path d="M159.3 213.9h4.4v2.9h-4.4z" fill="#dedede"/>
<g fill="#707070">
<path d="M160 214.5h.2l.9 1.4v-1.4h.2v1.7h-.2l-1-1.5 .1 1.5h-.2z"/>
<path d="M161.7 214.5h.3l.9 1.4v-1.4h.2v1.7h-.3l-.9-1.5v1.5h-.2z"/>
</g>
<path d="M125.3 218.7h40.5v6.2h-40.5z" fill="#f2f2f2"/>
<path d="M442.7 295.3h45.9v6.2h-45.9z" fill="#306996"/>
<path d="M442.7 301.5h45.9v6.2h-45.9z" fill="#deedf2"/>
<path d="M448.7 303.6a.57 .57 0 0 1 .9 .4 .57 .57 0 0 1-.8 .6l-.5 .5h-.3v-.3zM448.5 303.5l-.2 .7-.5 .5v.5l.6 .1 .3-.3a.96 .96 0 0 0 .9-1.5l-.6-.2zM449 303.9a.2 .2 0 0 0 .4 0 .2 .2 0 0 0-.4 0z" fill="#707070"/>
<path d="M442.7 307.7h45.9v6.2h-45.9z" fill="#f2f2f2"/>
<path d="M482.1 309.1h4.4v2.9l-4.4-.1z" fill="#dedede"/>
<g fill="#707070">
<path d="M482.8 309.6h.2l.9 1.5v-1.5h.2v1.8h-.2l-1-1.5v1.5h-.1z"/>
<path d="M484.5 309.6h.3l.9 1.5v-1.5h.2v1.8h-.3l-.9-1.5v1.5h-.2z"/>
</g>
<path d="M442.7 313.9h45.9v6.2h-45.9z" fill="#f2f2f2"/>
<path d="M482.1 315.2l4.4 .1v2.8h-4.4z" fill="#dedede"/>
<g fill="#707070">
<path d="M482.8 315.8h.2l.9 1.5v-1.5h.2v1.8h-.2l-1-1.5v1.5h-.1z"/>
<path d="M484.5 315.8h.3l.9 1.5v-1.5h.2v1.8h-.3l-.9-1.5v1.5h-.2z"/>
</g>
<g fill="#f2f2f2">
<path d="M442.7 320.1h45.9v6.2h-45.9z"/>
<path d="M442.7 326.3h45.9v6.1h-45.9z"/>
<path d="M442.7 332.4h45.9v6.2h-45.9z"/>
</g>
<path d="M442.7 338.6h45.9v6.2h-45.9z" fill="#deedf2"/>
<path d="M442.7 344.8h45.9v6.2h-45.9z" fill="#f2f2f2"/>
<path d="M442.7 351h45.9v6.2h-45.9z" fill="#deedf2"/>
<path d="M442.7 357.2h45.9v6.2h-45.9z" fill="#f2f2f2"/>
<path d="M444.5 254.9h38.7v6.2h-38.7z" fill="#306996"/>
<path d="M444.5 261.1h38.7v6.1h-38.7z" fill="#f2f2f2"/>
<path d="M450.5 263.1a.57 .57 0 0 1 .9 .5 .57 .57 0 0 1-.8 .5l-.5 .6h-.4v-.4zM450.3 263.1l-.3 .6-.5 .5v.6l.7 .1 .3-.4a.96 .96 0 0 0 .8-1.4l-.5-.3zM450.8 263.4a.2 .2 0 0 0 .4 0 .2 .2 0 0 0-.4 0z" fill="#707070"/>
<g fill="#deedf2">
<path d="M444.5 267.2h38.7v6.2h-38.7z"/>
<path d="M444.5 273.4h38.7v6.2h-38.7z"/>
</g>
<g fill="#f2f2f2">
<path d="M444.5 279.6h38.7v6.2h-38.7z"/>
<path d="M444.5 285.8h38.7v6.2h-38.7z"/>
</g>
<g font-size="2.7">
<text x="264.5" y="27.1">0..1</text>
<text x="318.2" y="27.1">0..1</text>
<text x="443.4" y="39">0..1</text>
<text x="490.8" y="39">0..1</text>
<text x="518.5" y="39.1">*</text>
<text x="446.4" y="45.2">*</text>
<text x="106.5" y="59">0..1</text>
<text x="106.5" y="65.1">*</text>
<text x="490.8" y="63.8">*</text>
<text x="106.5" y="71.3">*</text>
<text x="106.5" y="77.5">*</text>
<text x="570.4" y="74.3">0..1</text>
<text x="490.8" y="88.5">*</text>
<text x="352.9" y="111.7">*</text>
<text x="515" y="109.7">0..1</text>
<text x="479.2" y="153.1">*</text>
<text x="442.4" y="159.3">*</text>
<text x="510.8" y="172.8">0..1</text>
<text x="106.1" y="179">*</text>
<text x="479.9" y="189.7">*</text>
<text x="440.6" y="195.9">*</text>
<text x="166.3" y="202.3">*</text>
<text x="166.3" y="208.5">*</text>
<text x="237.2" y="232.7">*</text>
<text x="237.2" y="238.9">*</text>
<text x="515.2" y="235.5">*</text>
<text x="312.9" y="243.8">*</text>
<text x="515.2" y="241.7">*</text>
<text x="312.9" y="249.9">*</text>
<text x="515.2" y="247.9">*</text>
<text x="117.3" y="254.1">0..1</text>
<text x="483.8" y="269.4">*</text>
<text x="117.3" y="272.6">*</text>
<text x="442.4" y="275.6">*</text>
<text x="182" y="300.2">0..1</text>
<text x="344.1" y="303">0..1</text>
<text x="489.1" y="303.6">0..1</text>
<text x="137.9" y="306.3">*</text>
<text x="300.1" y="309.1">*</text>
<text x="182" y="312.5">*</text>
<text x="344.1" y="315.3">*</text>
<text x="489.1" y="340.8">*</text>
<text x="440.6" y="353.1">*</text>
</g>
<g font-size="2.5" fill="#fff">
<text x="271.5" y="22.5">users</text>
<text x="522.5" y="28.3">product_image</text>
<text x="450.4" y="34.4">product</text>
<text x="66.5" y="54.4">transaction</text>
<text x="577.4" y="69.7">sport</text>
<text x="356.9" y="100.9">address</text>
<text x="522.1" y="105.1">category</text>
<text x="446.4" y="142.3">chat_participant</text>
<text x="71.1" y="168.3">product_variant</text>
<text x="517.8" y="168.3">chat</text>
<text x="444.6" y="179">message</text>
<text x="127.2" y="191.5">forum_comment</text>
<text x="206.1" y="221.9">pinned_listing</text>
<text x="519.2" y="224.7">review</text>
<text x="273.7" y="233">dispute_message</text>
<text x="78.2" y="249.5">forum</text>
<text x="446.4" y="258.6">event_participant</text>
<text x="141.9" y="295.6">forum_post</text>
<text x="304.1" y="298.4">dispute</text>
<text x="444.6" y="299.1">event</text>
</g>
<g font-size="2.5" fill="#6f6f6f">
<text x="271.5" y="28.7">id</text>
<text x="271.5" y="34.9">email</text>
<text x="522.5" y="34.5">id</text>
<text x="271.5" y="41.1">password</text>
<text x="450.4" y="40.6">id</text>
<text x="522.5" y="40.7">product_id</text>
<text x="271.5" y="47.3">first_name</text>
<text x="450.4" y="46.8">seller_id</text>
<text x="522.5" y="46.9">url</text>
<text x="271.5" y="53.4">last_name</text>
<text x="450.4" y="53">name</text>
<text x="522.5" y="53">is_primary</text>
<text x="271.5" y="59.6">birth_date</text>
<text x="450.4" y="59.2">description</text>
<text x="66.5" y="60.6">id</text>
<text x="271.5" y="65.8">phone</text>
<text x="450.4" y="65.4">category_id</text>
<text x="66.5" y="66.7">product_id</text>
<text x="271.5" y="72">gender</text>
<text x="450.4" y="71.5">condition</text>
<text x="66.5" y="72.9">buyer_id</text>
<text x="450.4" y="77.7">price</text>
<text x="577.4" y="75.9">id</text>
<text x="66.5" y="79.1">seller_id</text>
<text x="271.5" y="78.2">role</text>
<text x="450.4" y="83.9">status</text>
<text x="577.4" y="82.1">name</text>
<text x="66.5" y="85.3">status</text>
<text x="271.5" y="84.4">profile_image_url</text>
<text x="66.5" y="91.5">created_at</text>
<text x="271.5" y="90.5">created_at</text>
<text x="450.4" y="90.1">sportId</text>
<text x="66.5" y="97.7">updated_at</text>
<text x="271.5" y="96.7">updated_at</text>
<text x="450.4" y="96.3">created_at</text>
<text x="356.9" y="107.1">id</text>
<text x="450.4" y="102.5">updated_at</text>
<text x="356.9" y="113.3">user_id</text>
<text x="522.1" y="111.3">id</text>
<text x="356.9" y="119.5">street</text>
<text x="522.1" y="117.5">name</text>
<text x="356.9" y="125.6">zip_code</text>
<text x="356.9" y="131.8">city</text>
<text x="356.9" y="138">country</text>
<text x="356.9" y="144.2">created_at</text>
<text x="446.4" y="148.5">id</text>
<text x="356.9" y="150.4">updated_at</text>
<text x="446.4" y="154.7">chat_id</text>
<text x="446.4" y="160.9">user_id</text>
<text x="71.1" y="174.4">id</text>
<text x="517.8" y="174.4">id</text>
<text x="71.1" y="180.6">product_id</text>
<text x="444.6" y="185.1">id</text>
<text x="517.8" y="180.6">created_at</text>
<text x="71.1" y="186.8">size</text>
<text x="444.6" y="191.3">chat_id</text>
<text x="71.1" y="193">color</text>
<text x="127.2" y="197.7">id</text>
<text x="444.6" y="197.5">sender_id</text>
<text x="71.1" y="199.2">price</text>
<text x="127.2" y="203.9">post_id</text>
<text x="444.6" y="203.7">content</text>
<text x="71.1" y="205.4">stock</text>
<text x="444.6" y="209.9">sent_at</text>
<text x="127.2" y="210.1">user_id</text>
<text x="127.2" y="216.2">content</text>
<text x="444.6" y="216.1">read_at</text>
<text x="127.2" y="222.4">created_at</text>
<text x="206.1" y="228.1">id</text>
<text x="519.2" y="230.9">id</text>
<text x="206.1" y="234.3">user_id</text>
<text x="273.7" y="239.2">id</text>
<text x="519.2" y="237.1">reviewer_id</text>
<text x="206.1" y="240.5">product_id</text>
<text x="273.7" y="245.4">dispute_id</text>
<text x="519.2" y="243.3">reviewee_id</text>
<text x="273.7" y="251.5">user_id</text>
<text x="519.2" y="249.4">product_id</text>
<text x="78.2" y="255.7">id</text>
<text x="273.7" y="257.7">content</text>
<text x="519.2" y="255.6">rating</text>
<text x="78.2" y="261.9">title</text>
<text x="273.7" y="263.9">created_at</text>
<text x="519.2" y="261.8">comment</text>
<text x="78.2" y="268">description</text>
<text x="446.4" y="264.8">id</text>
<text x="519.2" y="268">created_at</text>
<text x="78.2" y="274.2">sport_id</text>
<text x="446.4" y="271">event_id</text>
<text x="78.2" y="280.4">created_at</text>
<text x="446.4" y="277.1">user_id</text>
<text x="446.4" y="283.3">status</text>
<text x="446.4" y="289.5">joined_at</text>
<text x="141.9" y="301.7">id</text>
<text x="304.1" y="304.6">id</text>
<text x="444.6" y="305.2">id</text>
<text x="141.9" y="307.9">forum_id</text>
<text x="304.1" y="310.7">transaction_id</text>
<text x="444.6" y="311.4">title</text>
<text x="141.9" y="314.1">user_id</text>
<text x="304.1" y="316.9">reported_by_id</text>
<text x="444.6" y="317.6">description</text>
<text x="141.9" y="320.3">title</text>
<text x="304.1" y="323.1">reason</text>
<text x="444.6" y="323.8">location</text>
<text x="141.9" y="326.5">content</text>
<text x="304.1" y="329.3">status</text>
<text x="444.6" y="330">start_datetime</text>
<text x="141.9" y="332.7">created_at</text>
<text x="304.1" y="335.5">created_at</text>
<text x="141.9" y="338.9">updated_at</text>
<text x="304.1" y="341.7">updated_at</text>
<text x="444.6" y="336.2">end_datetime</text>
<text x="444.6" y="342.3">sport_id</text>
<text x="444.6" y="348.5">capacity</text>
<text x="444.6" y="354.7">created_by_id</text>
<text x="444.6" y="360.9">created_at</text>
</g>
<g font-size="2.5" fill="#999">
<text x="310" y="28.7">uuid</text>
<text x="295.6" y="34.9">varchar(255)</text>
<text x="549.8" y="34.5">uuid</text>
<text x="295.6" y="41.1">varchar(255)</text>
<text x="482.7" y="40.6">uuid</text>
<text x="550.2" y="40.7">uuid</text>
<text x="295.6" y="47.3">varchar(255)</text>
<text x="483.1" y="46.8">uuid</text>
<text x="545.5" y="46.9">text</text>
<text x="295.6" y="53.4">varchar(255)</text>
<text x="468.3" y="53">varchar(255)</text>
<text x="545.9" y="53">boolean</text>
<text x="310.4" y="59.6">date</text>
<text x="483.8" y="59.2">text</text>
<text x="98.4" y="60.6">uuid</text>
<text x="301" y="65.8">varchar(255)</text>
<text x="483.1" y="65.4">uuid</text>
<text x="98.8" y="66.7">uuid</text>
<text x="303.9" y="72">varchar(2)</text>
<text x="473.7" y="71.5">varchar(255)</text>
<text x="98.8" y="72.9">uuid</text>
<text x="472.7" y="77.7">decimal(10,2)</text>
<text x="604.2" y="75.9">uuid</text>
<text x="98.8" y="79.1">uuid</text>
<text x="303.9" y="78.2">varchar(5)</text>
<text x="473.7" y="83.9">varchar(255)</text>
<text x="595.2" y="82.1">varchar(255)</text>
<text x="89.4" y="85.3">varchar(255)</text>
<text x="311.1" y="84.4">text</text>
<text x="91.4" y="91.5">timestamp</text>
<text x="303" y="90.5">timestamp</text>
<text x="473.7" y="90.1">varchar(255)</text>
<text x="91.4" y="97.7">timestamp</text>
<text x="303" y="96.7">timestamp</text>
<text x="475.7" y="96.3">timestamp</text>
<text x="388.7" y="107.1">uuid</text>
<text x="475.7" y="102.5">timestamp</text>
<text x="389.1" y="113.3">uuid</text>
<text x="554.3" y="111.3">uuid</text>
<text x="379.8" y="119.5">varchar(255)</text>
<text x="539.9" y="117.5">varchar(255)</text>
<text x="379.8" y="125.6">varchar(255)</text>
<text x="379.8" y="131.8">varchar(255)</text>
<text x="379.8" y="138">varchar(255)</text>
<text x="381.8" y="144.2">timestamp</text>
<text x="471" y="148.5">uuid</text>
<text x="381.8" y="150.4">timestamp</text>
<text x="471.4" y="154.7">uuid</text>
<text x="471.4" y="160.9">uuid</text>
<text x="98" y="174.4">uuid</text>
<text x="548.8" y="174.4">uuid</text>
<text x="98.4" y="180.6">uuid</text>
<text x="471.7" y="185.1">uuid</text>
<text x="541.8" y="180.6">timestamp</text>
<text x="89" y="186.8">varchar(255)</text>
<text x="472.1" y="191.3">uuid</text>
<text x="89" y="193">varchar(255)</text>
<text x="158.2" y="197.7">uuid</text>
<text x="472.1" y="197.5">uuid</text>
<text x="88.1" y="199.2">decimal(10,2)</text>
<text x="158.6" y="203.9">uuid</text>
<text x="467.5" y="203.7">text</text>
<text x="100.6" y="205.4">int</text>
<text x="464.8" y="209.9">timestamp</text>
<text x="158.6" y="210.1">uuid</text>
<text x="153.9" y="216.2">text</text>
<text x="464.8" y="216.1">timestamp</text>
<text x="151.2" y="222.4">timestamp</text>
<text x="229" y="228.1">uuid</text>
<text x="550.2" y="230.9">uuid</text>
<text x="229.4" y="234.3">uuid</text>
<text x="304.7" y="239.2">uuid</text>
<text x="550.6" y="237.1">uuid</text>
<text x="229.4" y="240.5">uuid</text>
<text x="305.1" y="245.4">uuid</text>
<text x="550.6" y="243.3">uuid</text>
<text x="305.1" y="251.5">uuid</text>
<text x="550.6" y="249.4">uuid</text>
<text x="109.1" y="255.7">uuid</text>
<text x="305.9" y="257.7">text</text>
<text x="552.8" y="255.6">int</text>
<text x="94.8" y="261.9">varchar(255)</text>
<text x="297.8" y="263.9">timestamp</text>
<text x="551.3" y="261.8">text</text>
<text x="110.3" y="268">text</text>
<text x="475.6" y="264.8">uuid</text>
<text x="543.2" y="268">timestamp</text>
<text x="109.5" y="274.2">uuid</text>
<text x="476" y="271">uuid</text>
<text x="102.2" y="280.4">timestamp</text>
<text x="476" y="277.1">uuid</text>
<text x="466.6" y="283.3">varchar(255)</text>
<text x="468.6" y="289.5">timestamp</text>
<text x="173.8" y="301.7">uuid</text>
<text x="336" y="304.6">uuid</text>
<text x="481" y="305.2">uuid</text>
<text x="174.2" y="307.9">uuid</text>
<text x="336.4" y="310.7">uuid</text>
<text x="466.6" y="311.4">varchar(255)</text>
<text x="174.2" y="314.1">uuid</text>
<text x="336.4" y="316.9">uuid</text>
<text x="476.7" y="317.6">text</text>
<text x="164.8" y="320.3">varchar(255)</text>
<text x="337.1" y="323.1">text</text>
<text x="472" y="323.8">varchar(255)</text>
<text x="169.5" y="326.5">text</text>
<text x="327" y="329.3">varchar(255)</text>
<text x="474" y="330">timestamp</text>
<text x="166.8" y="332.7">timestamp</text>
<text x="329" y="335.5">timestamp</text>
<text x="166.8" y="338.9">timestamp</text>
<text x="329" y="341.7">timestamp</text>
<text x="474" y="336.2">timestamp</text>
<text x="481.4" y="342.3">uuid</text>
<text x="483.6" y="348.5">int</text>
<text x="481.4" y="354.7">uuid</text>
<text x="474" y="360.9">timestamp</text>
</g>
</svg>
